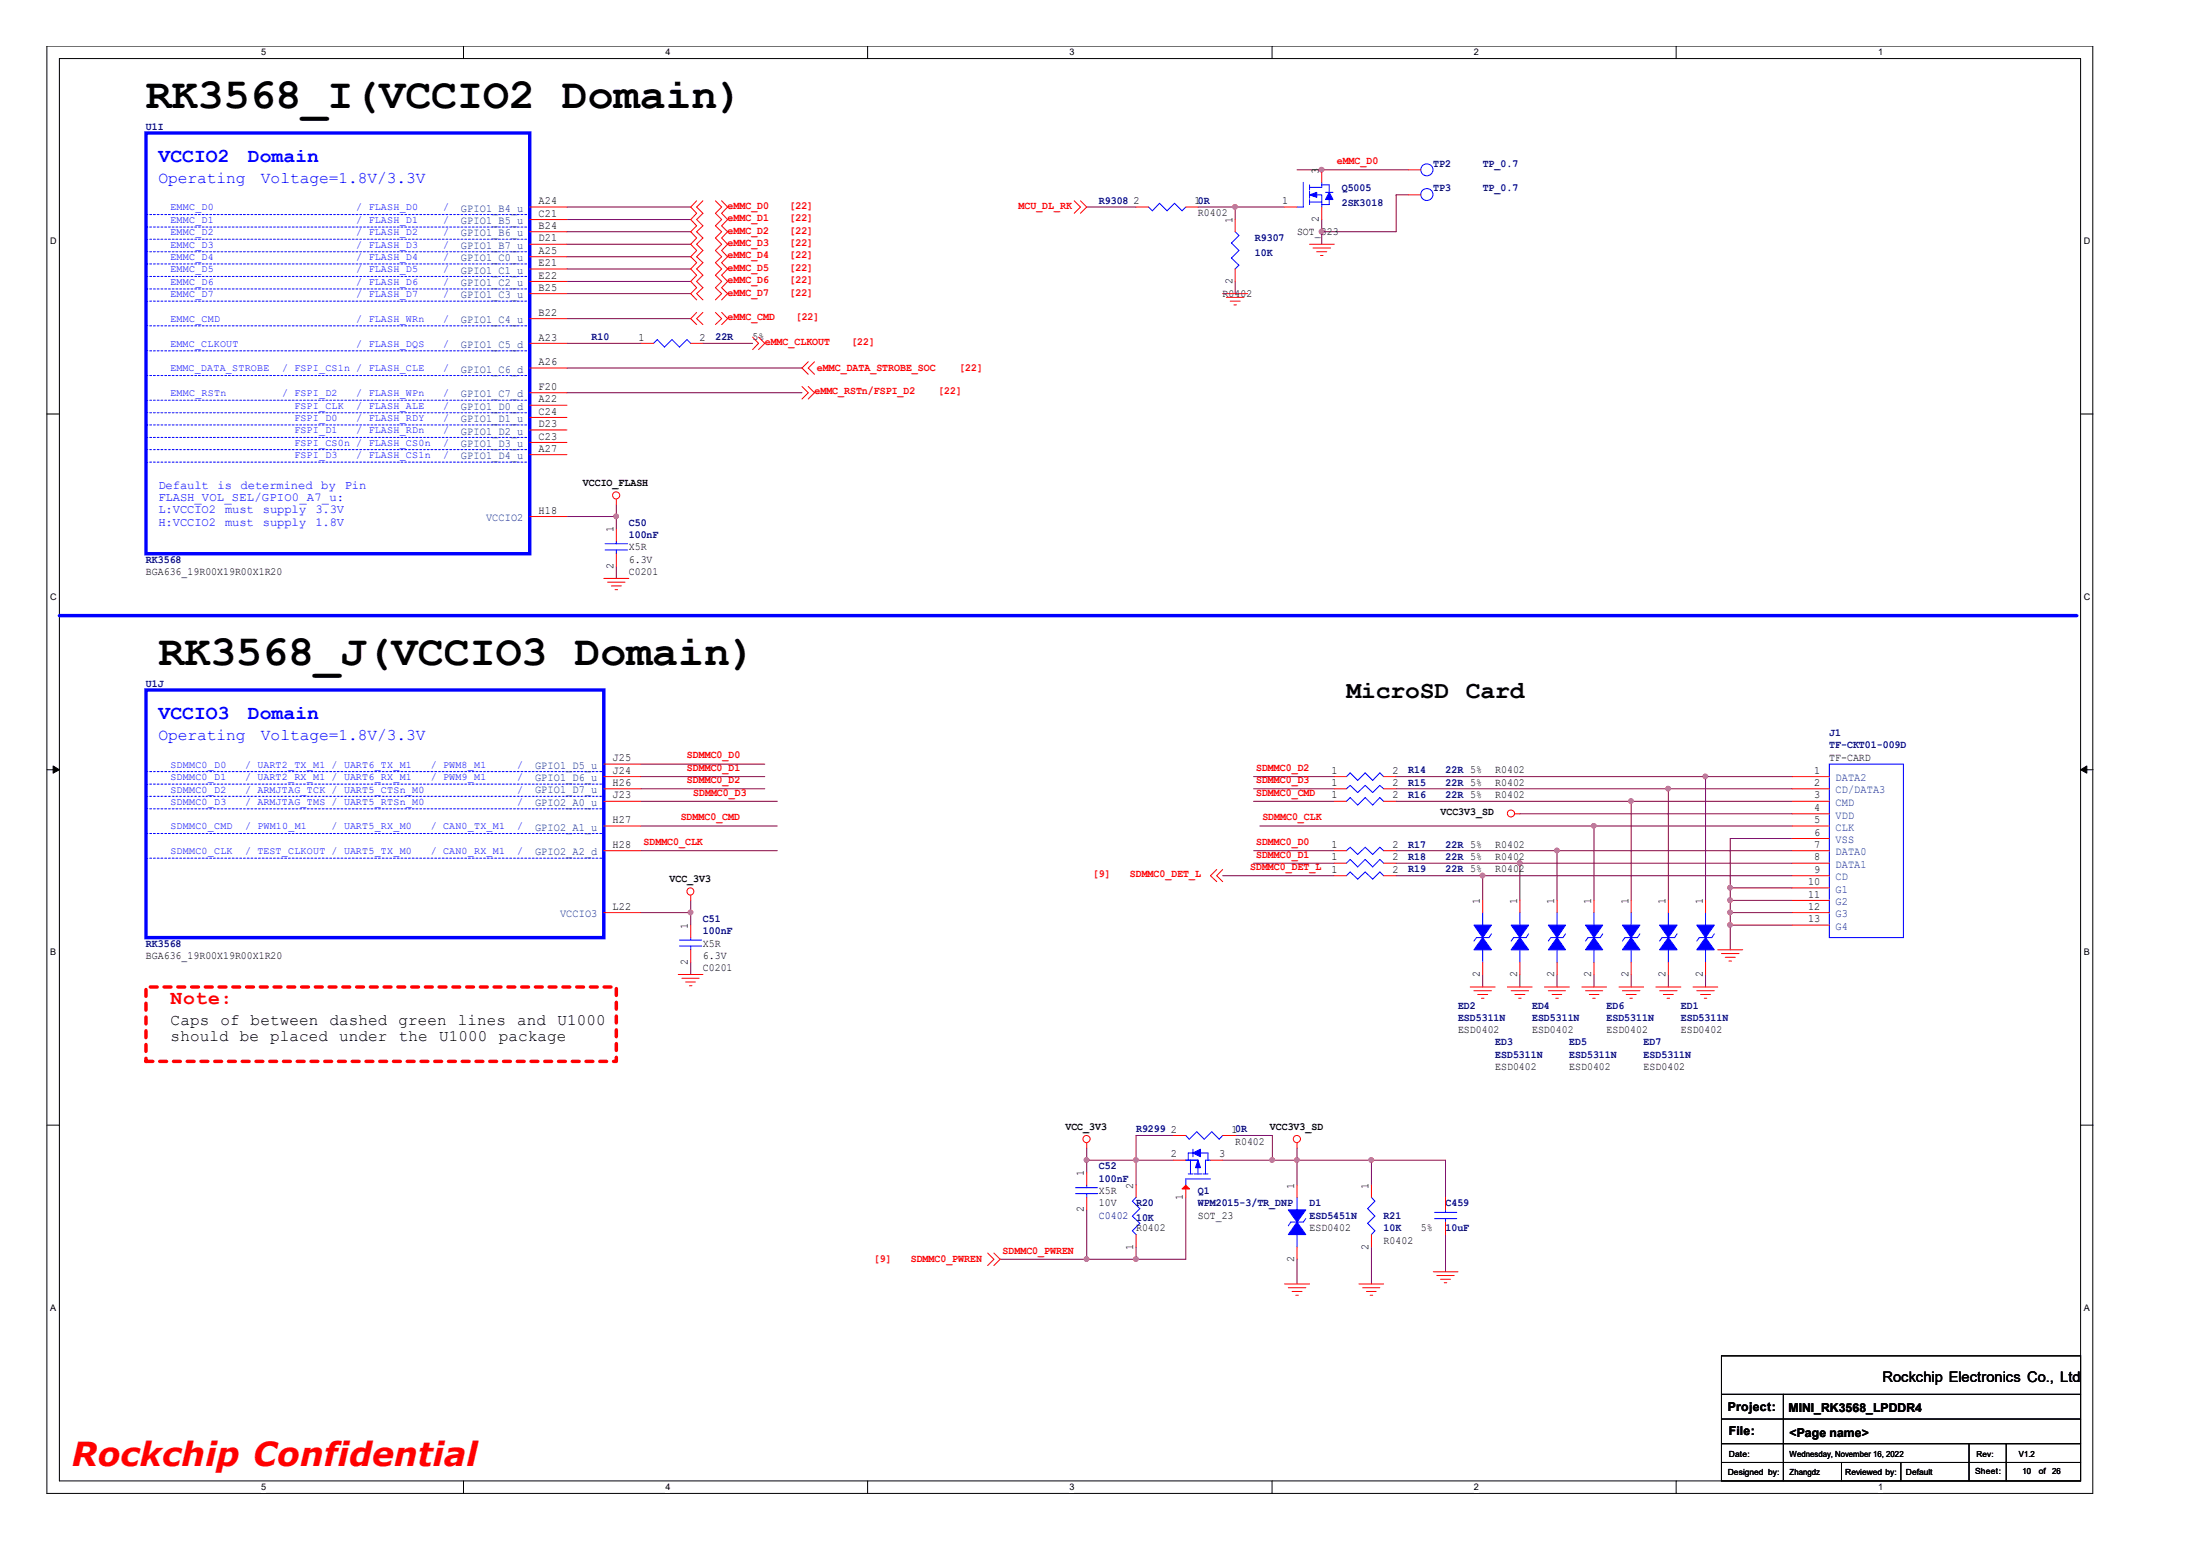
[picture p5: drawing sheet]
<svg xmlns="http://www.w3.org/2000/svg" width="297mm" height="210mm" viewBox="0 0 297 210" stroke-linecap="round" stroke-linejoin="round" font-family="sans-serif">
<path d="M6.3 6.2h277.2v196h-277.2zM8 7.9h273.8v192.6h-273.8z" fill="none" stroke="#000" stroke-width=".14"/>
<g fill="#fff">
<path d="M35.4 6.4h.6v1.4h-.6z"/>
<path d="M35.4 200.7h.6v1.4h-.6z"/>
</g>
<path d="M62.8 6.2v1.7M62.8 200.5v1.7" fill="none" stroke="#000" stroke-width=".14"/>
<g fill="#fff">
<path d="M90.1 6.4h.7v1.4h-.7z"/>
<path d="M90.1 200.7h.7v1.4h-.7z"/>
</g>
<path d="M117.5 6.2v1.7M117.5 200.5v1.7" fill="none" stroke="#000" stroke-width=".14"/>
<g fill="#fff">
<path d="M144.9 6.4h.6v1.4h-.6z"/>
<path d="M144.9 200.7h.6v1.4h-.6z"/>
</g>
<path d="M172.3 6.2v1.7M172.3 200.5v1.7" fill="none" stroke="#000" stroke-width=".14"/>
<g fill="#fff">
<path d="M199.6 6.4h.7v1.4h-.7z"/>
<path d="M199.6 200.7h.7v1.4h-.7z"/>
</g>
<path d="M227 6.2v1.7M227 200.5v1.7" fill="none" stroke="#000" stroke-width=".14"/>
<g fill="#fff">
<path d="M254.4 6.4h.6v1.4h-.6z"/>
<path d="M254.4 200.7h.6v1.4h-.6z"/>
<path d="M6.8 31.9h.8v1.4h-.8z"/>
<path d="M282.2 31.9h.9v1.4h-.9z"/>
<path d="M6.8 80.1h.8v1.4h-.8z"/>
<path d="M282.2 80.1h.9v1.4h-.9z"/>
</g>
<path d="M6.3 56.1h1.7M281.8 56.1h1.7" fill="none" stroke="#000" stroke-width=".14"/>
<g fill="#fff">
<path d="M6.8 128.2h.7v1.4h-.7z"/>
<path d="M282.2 128.2h.8v1.4h-.8z"/>
</g>
<path d="M6.3 104.2h1.7M281.8 104.2h1.7" fill="none" stroke="#000" stroke-width=".14"/>
<g fill="#000" stroke="#000" stroke-width=".14">
<path d="M7.2 103.7l.8 .5-.8 .5z" fill-rule="evenodd"/>
<path d="M281.8 104.2l.9-.5v1z" fill-rule="evenodd"/>
</g>
<g fill="#fff">
<path d="M6.8 176.4h.7v1.4h-.7z"/>
<path d="M282.2 176.4h.8v1.4h-.8z"/>
</g>
<path d="M6.3 152.4h1.7M281.8 152.4h1.7M233.2 183.6h48.6v16.9h-48.6zM233.2 188.8h48.6M233.2 192.2h48.6M233.2 195.5h48.6M233.2 198h48.6M241.6 188.8v11.7M249.4 198v2.5M257.5 198v2.5M266.7 195.5v5M271.7 195.5v5" fill="none" stroke="#000" stroke-width=".14"/>
<path d="M19.8 18h52v57h-52zM8 83.4h273.3M19.8 93.4h62v33.6h-62z" fill="none" stroke="#00f" stroke-width=".47"/>
<path d="M19.8 133.7h63.7v10h-63.7z" fill="none" stroke="#f00" stroke-width=".47" stroke-dasharray=".9 .9"/>
<g fill="none" stroke="#800040" stroke-width=".14">
<path d="M76.8 39.8h16.8M76.8 38.1h16.8M76.8 36.4h16.8M76.8 34.8h16.8M76.8 33.1h16.8M76.8 31.4h16.8M76.8 29.7h16.8M76.8 28h16.8M147.2 28h6.7M162.3 28h11.7M167.3 28v1.7M167.3 38.1v1.7"/>
<path d="M175.7 23h15.1M179 29.7v3.4M190.8 26.4h-1.7v5h-10.1M76.8 53.2h31.8M76.8 46.5h10M76.8 49.8h31.8M76.8 43.2h16.8M95.2 46.5h6.7M76.8 69.9h6.7M83.5 68.3v3.3M83.5 76.7v1.6M86.8 111.9h18.5"/>
<path d="M86.8 106.8h16.8M86.8 105.2h16.8M86.8 108.5h18.5M86.8 115.2h18.5M86.8 103.5h16.8M165.6 118.6h15.1M169.8 106.8h10.9M169.8 105.2h10.9M169.8 108.5h10.9M169.8 115.2h10.9M169.8 116.9h10.9M170.6 111.9h72.1"/>
<path d="M189.1 106.8h53.6M189.1 105.2h53.6M189.1 108.5h53.6M189.1 115.2h53.6M189.1 118.6h53.6M189.1 116.9h53.6M200.8 118.6v3.3M205.9 116.9v5M205.9 110.2h36.8M210.9 115.2v6.7M215.9 111.9v10M220.9 108.5v13.4"/>
<path d="M226 106.8v15.1M231 105.2v16.7M242.7 113.6h-8.3v15M86.8 123.6h6.8M93.6 121.9v3.4M93.6 130.3v1.7M200.8 132v1.7M205.9 132v1.7M210.9 132v1.7M215.9 132v1.7M220.9 132v1.7M226 132v1.7"/>
<path d="M231 132v1.7M234.4 123.6h8.3M234.4 120.2h8.3M234.4 121.9h8.3M234.4 125.3h8.3M147.2 157.1h11.7M147.2 155.5v3.3M158.9 153.8h-5v6.7M165.6 157.1h30.2v5.1M167.3 153.8h5v3.3M175.7 155.5v5M185.8 157.1v3.4"/>
<path d="M147.2 163.8v6.7M153.9 168.9v1.6M160.6 162.2v8.3h-25.1M175.7 170.5v3.4M185.8 168.9v5M195.8 167.2v5"/>
</g>
<g fill="#f0f" stroke="#f0f" stroke-width=".14">
<circle cx="83.5" cy="69.9" r=".32"/>
<circle cx="93.5" cy="123.6" r=".32"/>
<circle cx="185.7" cy="157.1" r=".32"/>
<circle cx="175.7" cy="157.1" r=".32"/>
<circle cx="147.2" cy="157.1" r=".32"/>
<circle cx="147.2" cy="170.5" r=".32"/>
<circle cx="231" cy="105.1" r=".32"/>
<circle cx="210.9" cy="115.2" r=".32"/>
<circle cx="200.8" cy="118.6" r=".32"/>
<circle cx="205.8" cy="116.9" r=".32"/>
<circle cx="215.9" cy="111.8" r=".32"/>
<circle cx="226" cy="106.8" r=".32"/>
<circle cx="220.9" cy="108.5" r=".32"/>
<circle cx="234.3" cy="120.2" r=".32"/>
<circle cx="234.3" cy="121.9" r=".32"/>
<circle cx="234.3" cy="123.6" r=".32"/>
<circle cx="234.3" cy="125.3" r=".32"/>
<circle cx="153.9" cy="170.5" r=".32"/>
<circle cx="153.9" cy="157.1" r=".32"/>
<circle cx="172.3" cy="157.1" r=".32"/>
<circle cx="179" cy="23" r=".32"/>
<circle cx="179" cy="31.4" r=".32"/>
<circle cx="167.3" cy="28" r=".32"/>
</g>
<g fill="none" stroke="#f00" stroke-width=".14">
<path d="M71.8 33.1h5M71.8 39.8h5M71.8 28h5M71.8 29.7h5M71.8 31.4h5M71.8 34.8h5M71.8 36.4h5M71.8 38.1h5M94.4 27.2l-.8 .8 .8 .9-.8 .8 .8 .9-.8 .8 .8 .8-.8 .9 .8 .8-.8 .9 .8 .8-.8 .8 .8 .9-.8 .8 .8 .9-.8 .8 .8 .8M95.2 27.2l-.8 .8 .8 .9-.8 .8 .8 .9-.8 .8 .8 .8-.8 .9 .8 .8-.8 .9 .8 .8-.8 .8 .8 .9-.8 .8 .8 .9-.8 .8 .8 .8M96.9 27.2l.8 .8-.8 .9 .8 .8-.8 .9 .8 .8-.8 .8 .8 .9-.8 .8 .8 .9-.8 .8 .8 .8-.8 .9 .8 .8-.8 .9 .8 .8-.8 .8M97.7 27.2l.9 .8-.9 .9 .9 .8-.9 .9 .9 .8-.9 .8 .9 .9-.9 .8 .9 .9-.9 .8 .9 .8-.9 .9 .9 .8-.9 .9 .9 .8-.9 .8"/>
<path d="M145.5 27.2l.8 .8-.8 .9M146.3 27.2l.9 .8-.9 .9M153.9 28h1.7M160.6 28h1.7M165.6 39.8h3.4M167.3 29.7v1.7M167.3 36.4v1.7M174 28h1.7M177.4 33.1h3.3M177.8 33.6h2.4M178.4 34.1h1.3M178.9 34.6h.3"/>
<path d="M179 23v1.7M179 28v1.7M190.8 23h1.6M190.8 26.4h1.6M71.8 46.5h5M71.8 43.2h5M71.8 49.8h5M71.8 53.2h5M71.8 54.9h5M71.8 56.5h5M71.8 58.2h5M71.8 59.9h5"/>
<path d="M86.8 46.5h1.7M93.6 46.5h1.6M94.4 42.3l-.8 .9 .8 .8M95.2 42.3l-.8 .9 .8 .8M96.9 42.3l.8 .9-.8 .8M97.7 42.3l.9 .9-.9 .8M101.9 45.6l.8 .9-.8 .8M102.7 45.6l.9 .9-.9 .8M108.6 52.3l.9 .9-.9 .8M109.5 52.3l.8 .9-.8 .8M109.5 49l-.9 .8 .9 .9M110.3 49l-.8 .8 .8 .9"/>
<path d="M166.1 40.3h2.4M166.6 40.8h1.4M167.1 41.3h.4M71.8 61.6h5M71.8 69.9h5M81.8 78.3h3.4M82.3 78.8h2.4M82.8 79.3h1.4M83.3 79.9h.4M83.5 67.6v.7M83.5 71.6v1.7M83.5 75v1.7"/>
<path d="M81.8 106.8h5M81.8 108.5h5M81.8 111.9h5M81.8 115.2h5M81.8 105.2h5M81.8 103.5h5M164.8 117.7l-.8 .9 .8 .8M165.6 117.7l-.8 .9 .8 .8M180.7 116.9h1.7M180.7 106.8h1.7M180.7 108.5h1.7M180.7 115.2h1.7"/>
<path d="M180.7 118.6h1.7M180.7 105.2h1.7M187.4 116.9h1.7M187.4 106.8h1.7M187.4 108.5h1.7M187.4 115.2h1.7M187.4 118.6h1.7M187.4 105.2h1.7M205.2 110.2h.7M242.7 110.2h5.1M242.7 116.9h5.1M242.7 106.8h5.1"/>
<path d="M242.7 108.5h5.1M242.7 111.9h5.1M242.7 113.6h5.1M242.7 115.2h5.1M242.7 118.6h5.1M242.7 105.2h5.1M81.8 123.6h5M91.9 132h3.3M92.4 132.5h2.3M92.9 133h1.3M93.4 133.5h.3M93.6 121.3v.6"/>
<path d="M93.6 125.3v1.7M93.6 128.6v1.7M199.1 133.7h3.4M199.6 134.2h2.4M200.2 134.7h1.3M200.7 135.2h.3M200.8 121.9v1.7M200.8 130.3v1.7M204.2 133.7h3.3M204.7 134.2h2.4M205.2 134.7h1.3M205.7 135.2h.3"/>
<path d="M205.9 121.9v1.7M205.9 130.3v1.7M209.2 133.7h3.4M209.7 134.2h2.3M210.2 134.7h1.3M210.7 135.2h.4M210.9 121.9v1.7M210.9 130.3v1.7M214.2 133.7h3.4M214.8 134.2h2.3M215.3 134.7h1.3M215.7 135.2h.4"/>
<path d="M215.9 121.9v1.7M215.9 130.3v1.7M219.3 133.7h3.3M219.8 134.2h2.3M220.3 134.7h1.3M220.8 135.2h.3M220.9 121.9v1.7M220.9 130.3v1.7M224.3 133.7h3.4M224.8 134.2h2.4M225.3 134.7h1.4M225.8 135.2h.3"/>
<path d="M226 121.9v1.7M226 130.3v1.7M229.3 133.7h3.4M229.8 134.2h2.4M230.3 134.7h1.4M230.8 135.2h.4M231 121.9v1.7M231 130.3v1.7M232.7 128.6h3.4M233.2 129.1h2.3M233.7 129.6h1.3M234.2 130.1h.3"/>
<path d="M242.7 120.2h5.1M242.7 121.9h5.1M242.7 123.6h5.1M242.7 125.3h5.1M147.2 154.8v.7M147.2 158.8v1.7M158.9 157.1h1.7M158.9 153.8h1.7M164 157.1h1.6M165.6 153.8h1.7M175.7 154.8v.7M133.8 169.7l.8 .8-.8 .9"/>
<path d="M134.6 169.7l.9 .8-.9 .9M147.2 162.2v1.6M153.9 160.5v1.7M153.9 167.2v1.7M160.6 160.5v1.7M174 173.9h3.4M174.5 174.4h2.4M175 174.9h1.4M175.5 175.4h.4M175.7 160.5v1.7M175.7 168.9v1.6M184.1 173.9h3.3"/>
<path d="M184.6 174.4h2.3M185.1 174.9h1.3M185.6 175.4h.3M185.8 160.5v1.7M185.8 167.2v1.7M194.1 172.2h3.4M194.6 172.7h2.4M195.1 173.2h1.4M195.6 173.7h.4M195.8 162.2v1.6M195.8 165.5v1.7"/>
<circle cx="83.5" cy="67.1" r=".49"/>
<circle cx="204.7" cy="110.2" r=".48"/>
<circle cx="93.5" cy="120.7" r=".48"/>
<circle cx="147.2" cy="154.3" r=".49"/>
<circle cx="175.7" cy="154.3" r=".49"/>
</g>
<g fill="none" stroke="#00f" stroke-width=".14">
<path d="M155.6 28l.5 .5 1-1 1 1 1-1 1 1 .5-.5M167.3 31.4l.5 .5-1 1 1 1-1 1 1 1-.5 .5M176.5 24.7v3.3h-.8M177.4 27.4h1.6M177.4 26.4h1.6v1.6M177.4 25v.7M177.4 25.9v1M177.4 27v.7M179 24.7v.7h-1.6M179 25h1v1M179.5 26h1.1M180 27v.7h-1"/>
<path d="M88.5 46.5l.5-.5 1 1 1-1 1 1 1-1 .6 .5M82 74.5h3M82 73.6h3M83.5 73.3v.3M83.5 74.5v.5M182.4 116.9l.5-.5 1 1 1-1 1 1 1-1 .5 .5M182.4 106.8l.5-.4 1 .9 1-.9 1 .9 1-.9 .5 .4M182.4 108.5l.5-.5 1 1 1-1 1 1 1-1 .5 .5M182.4 105.2l.5-.5 1 1 1-1 1 1 1-1 .5 .5M182.4 118.6l.5-.5 1 1 1-1 1 1 1-1 .5 .5M182.4 115.2l.5-.5 1 1 1-1 1 1 1-1 .5 .5M247.8 103.5h10v23.5h-10z"/>
<path d="M92 128.1h3M92 127.3h3M93.6 127v.3M93.6 128.1v.5M200.8 123.6v1.7M200.8 128.6v1.7M202 126.5l-.3 .5h-1.7l-.4 .4M205.9 123.6v1.7M205.9 128.6v1.7M207.1 126.5l-.4 .5h-1.7l-.3 .4M210.9 123.6v1.7M210.9 128.6v1.7"/>
<path d="M212 126.5l-.3 .5h-1.6l-.4 .4M215.9 123.6v1.7M215.9 128.6v1.7M217.1 126.5l-.4 .5h-1.6l-.3 .4M220.9 123.6v1.7M220.9 128.6v1.7M222.1 126.5l-.3 .5h-1.7l-.3 .4M226 123.6v1.7M226 128.6v1.7M227.2 126.5l-.4 .5h-1.7l-.3 .4M231 123.6v1.7M231 128.6v1.7"/>
<path d="M232.2 126.5l-.3 .5h-1.7l-.4 .4M160.6 157.1h1.7v.7M160.6 153.8l.5 .5 1-1 1 1 1-1 1 1 .5-.5M161 159h.6M161.2 157.1v1.9M161.6 156.1h-.6v1M161.6 155.6v1M161.8 159h1M162.3 158v1M162.6 156.1h1v1M162.9 159h.7M164 157.1h-.7v1.9"/>
<path d="M164 159.7h-3.4v.8M145.7 161.6h3M145.7 160.8h3M147.2 160.5v.3M147.2 161.6v.6M153.9 162.2l-.5 .5 1 1-1 1 1 1-1 1 .5 .5M175.7 162.2v1.6M175.7 167.2v1.7M176.9 165l-.4 .5h-1.7l-.3 .5M185.8 162.2l.4 .5-.9 1 .9 1-.9 1 .9 1-.4 .5M194.3 165h3M194.3 164.2h3"/>
<path d="M195.8 163.8v.4M195.8 165v.5"/>
<circle cx="193.3" cy="23" r=".82"/>
<circle cx="193.3" cy="26.3" r=".82"/>
</g>
<g fill="#00f" stroke="#00f" stroke-width=".14">
<path d="M219.8 125.3h2.3l-1.2 1.7z" fill-rule="evenodd"/>
<path d="M220.9 127l1.2 1.6h-2.3z" fill-rule="evenodd"/>
<path d="M209.7 125.3h2.3l-1.1 1.7z" fill-rule="evenodd"/>
<path d="M210.9 127l1.1 1.6h-2.3z" fill-rule="evenodd"/>
<path d="M229.8 125.3h2.4l-1.2 1.7z" fill-rule="evenodd"/>
<path d="M231 127l1.2 1.6h-2.4z" fill-rule="evenodd"/>
<path d="M174.5 163.8h2.4l-1.2 1.7z" fill-rule="evenodd"/>
<path d="M175.7 165.5l1.2 1.7h-2.4z" fill-rule="evenodd"/>
<path d="M177.4 26.4l1-.4v.7z" fill-rule="evenodd"/>
<path d="M180 26l.6 1h-1.1z" fill-rule="evenodd"/>
<path d="M204.7 125.3h2.4l-1.2 1.7z" fill-rule="evenodd"/>
<path d="M205.9 127l1.2 1.6h-2.4z" fill-rule="evenodd"/>
<path d="M162.3 157.1l.3 1h-.7z" fill-rule="evenodd"/>
<path d="M161.6 156.1l1-.5v1z" fill-rule="evenodd"/>
<path d="M214.8 125.3h2.3l-1.2 1.7z" fill-rule="evenodd"/>
<path d="M215.9 127l1.2 1.6h-2.3z" fill-rule="evenodd"/>
<path d="M224.8 125.3h2.4l-1.2 1.7z" fill-rule="evenodd"/>
<path d="M226 127l1.2 1.6h-2.4z" fill-rule="evenodd"/>
<path d="M199.6 125.3h2.4l-1.2 1.7z" fill-rule="evenodd"/>
<path d="M200.8 127l1.2 1.6h-2.4z" fill-rule="evenodd"/>
</g>
<path d="M160.1 161l.5-.5 .5 .5z" fill-rule="evenodd" fill="#f00" stroke="#f00" stroke-width=".14"/>
<g fill="none" stroke="#00f" stroke-width=".14" stroke-dasharray=".3 .3">
<path d="M19.8 34.1h52M19.8 37.4h52M19.8 30.7h52M19.8 29.1h52M19.8 35.7h52M19.8 39.1h52M19.8 32.4h52M19.8 55.9h52M19.8 59.2h52M19.8 57.5h52M19.8 40.8h52M19.8 47.5h52"/>
<path d="M19.8 54.2h52M19.8 44.1h52M19.8 50.9h52M19.8 60.9h52M19.8 62.6h52M19.8 106.2h62M19.8 116.2h62M19.8 109.5h62M19.8 107.8h62M19.8 104.5h62M19.8 112.9h62"/>
</g>
<g font-size="5.8">
<text x="19.8" y="14.6">RK3568_I(VCCIO2 Domain)</text>
<text x="21.5" y="90">RK3568_J(VCCIO3 Domain)</text>
</g>
<text font-size="4.5" fill="#f00" x="9.7" y="198.5">Rockchip Confidential</text>
<text font-size="3.3" x="182.4" y="94.5">MicroSD Card</text>
<g font-size="2.7" fill="#00f">
<text x="21.5" y="21.9">VCCIO2</text>
<text x="33.6" y="21.9">Domain</text>
<text x="21.5" y="97.3">VCCIO3</text>
<text x="33.6" y="97.3">Domain</text>
</g>
<text font-size="2.7" fill="#f00" x="23.1" y="135.9">Note:</text>
<g font-size="2.2" fill="#00f">
<text x="21.5" y="24.8">Operating</text>
<text x="35.3" y="24.8">Voltage=1.8V/3.3V</text>
<text x="21.5" y="100.3">Operating</text>
<text x="35.3" y="100.3">Voltage=1.8V/3.3V</text>
</g>
<g font-size="2.2">
<text x="23.1" y="138.8">Caps of between dashed green lines and</text>
<text x="23.1" y="140.9">should be placed under</text>
<text x="54" y="140.9">the</text>
<text x="59.5" y="140.9">U1000</text>
<text x="67.6" y="140.9">package</text>
<text x="75.5" y="138.8">U1000</text>
</g>
<text font-size="2" x="255" y="187.1">Rockchip Electronics Co., Ltd</text>
<g font-size="1.7" fill="#00f">
<text x="21.5" y="66.2">Default</text>
<text x="21.5" y="67.9">FLASH_VOL_SEL/GPIO0_A7_u:</text>
<text x="21.5" y="69.5">L:VCCIO2</text>
<text x="21.5" y="71.2">H:VCCIO2</text>
<text x="29.5" y="66.2">is</text>
<text x="30.5" y="69.5">must</text>
<text x="30.5" y="71.2">must</text>
<text x="32.6" y="66.2">determined</text>
<text x="35.6" y="69.5">supply</text>
<text x="35.6" y="71.2">supply</text>
<text x="42.7" y="69.5">3.3V</text>
<text x="42.7" y="71.2">1.8V</text>
<text x="43.5" y="66.2">by</text>
<text x="46.7" y="66.2">Pin</text>
</g>
<g font-size="1.7">
<text x="234" y="191">Project:</text>
<text x="242.2" y="191.2">MINI_RK3568_LPDDR4</text>
<text x="234.2" y="194.4">File:</text>
<text x="242.4" y="194.5">&lt;Page name&gt;</text>
</g>
<g font-size="1.5" fill="#000080">
<text x="19.8" y="17.5">U1I</text>
<text x="194.1" y="22.6">TP2</text>
<text x="200.8" y="22.6">TP_0.7</text>
<text x="148.8" y="27.6">R9308</text>
<text x="181.7" y="25.9">Q5005</text>
<text x="181.7" y="28">2SK3018</text>
<text x="194.1" y="25.9">TP3</text>
<text x="200.8" y="25.9">TP_0.7</text>
<text x="170" y="32.6">R9307</text>
<text x="170" y="34.6">10K</text>
<text x="80.1" y="46">R10</text>
<text x="96.9" y="46">22R</text>
<text x="85.2" y="71.2">C50</text>
<text x="19.8" y="76.2">RK3568</text>
<text x="85.2" y="72.9">100nF</text>
<text x="19.8" y="93">U1J</text>
<text x="247.8" y="99.7">J1</text>
<text x="247.8" y="101.4">TF-CKT01-009D</text>
<text x="190.8" y="106.4">R15</text>
<text x="190.8" y="104.7">R14</text>
<text x="195.8" y="106.4">22R 5%</text>
<text x="195.8" y="104.7">22R 5%</text>
<text x="190.8" y="108">R16</text>
<text x="195.8" y="108">22R 5%</text>
<text x="190.8" y="116.4">R18</text>
<text x="190.8" y="118.1">R19</text>
<text x="190.8" y="114.8">R17</text>
<text x="195.8" y="116.4">22R 5%</text>
<text x="195.8" y="118.1">22R 5%</text>
<text x="195.8" y="114.8">22R 5%</text>
<text x="95.2" y="124.8">C51</text>
<text x="19.8" y="128.2">RK3568</text>
<text x="95.2" y="126.5">100nF</text>
<text x="197.5" y="136.6">ED2</text>
<text x="207.5" y="136.6">ED4</text>
<text x="217.6" y="136.6">ED6</text>
<text x="227.7" y="136.6">ED1</text>
<text x="197.5" y="138.2">ESD5311N</text>
<text x="202.5" y="141.6">ED3</text>
<text x="202.5" y="143.3">ESD5311N</text>
<text x="207.5" y="138.2">ESD5311N</text>
<text x="212.6" y="141.6">ED5</text>
<text x="212.6" y="143.3">ESD5311N</text>
<text x="217.6" y="138.2">ESD5311N</text>
<text x="222.6" y="141.6">ED7</text>
<text x="222.6" y="143.3">ESD5311N</text>
<text x="227.7" y="138.2">ESD5311N</text>
<text x="153.9" y="153.3">R9299</text>
<text x="148.8" y="158.3">C52</text>
<text x="148.8" y="160">100nF</text>
<text x="162.3" y="161.7">Q1</text>
<text x="148.8" y="165.1">C0402</text>
<text x="153.9" y="163.4">R20</text>
<text x="153.9" y="165.4">10K</text>
<text x="162.3" y="163.4">WPM2015-3/TR_DNP</text>
<text x="177.4" y="163.4">D1</text>
<text x="177.4" y="165.1">ESD5451N</text>
<text x="187.4" y="165.1">R21</text>
<text x="187.4" y="166.7">10K</text>
<text x="195.8" y="163.4">C459</text>
<text x="195.8" y="166.7">10uF</text>
</g>
<g font-size="1.5">
<text x="178.6" y="23.5" transform="rotate(-90 178.6 23.5)">3</text>
<text x="72.9" y="27.7">A24</text>
<text x="72.9" y="29.4">C21</text>
<text x="153.5" y="27.7">2</text>
<text x="161.8" y="27.7">10R</text>
<text x="162.3" y="29.3">R0402</text>
<text x="173.7" y="27.7">1</text>
<text x="72.9" y="31">B24</text>
<text x="72.9" y="32.7">D21</text>
<text x="72.9" y="34.4">A25</text>
<text x="166.9" y="30.2" transform="rotate(-90 166.9 30.2)">1</text>
<text x="175.7" y="31.8">SOT_323</text>
<text x="178.6" y="30.1" transform="rotate(-90 178.6 30.1)">2</text>
<text x="72.9" y="36">E21</text>
<text x="72.9" y="37.7">E22</text>
<text x="72.9" y="39.4">B25</text>
<text x="165.6" y="40.2">R0402</text>
<text x="166.9" y="38.5" transform="rotate(-90 166.9 38.5)">2</text>
<text x="72.9" y="42.8">B22</text>
<text x="72.9" y="46.1">A23</text>
<text x="86.5" y="46.1">1</text>
<text x="94.7" y="46.1">2</text>
<text x="101.9" y="46">5%</text>
<text x="72.9" y="49.5">A26</text>
<text x="72.9" y="52.8">F20</text>
<text x="72.9" y="54.5">A22</text>
<text x="72.9" y="56.1">C24</text>
<text x="72.9" y="57.8">D23</text>
<text x="72.9" y="59.5">C23</text>
<text x="72.9" y="61.2">A27</text>
<text x="79" y="65.8">VCCIO_FLASH</text>
<text x="72.9" y="69.6">H18</text>
<text x="19.8" y="77.9">BGA636_19R00X19R00X1R20</text>
<text x="83.1" y="77" transform="rotate(-90 83.1 77)">2</text>
<text x="83.1" y="72.1" transform="rotate(-90 83.1 72.1)">1</text>
<text x="85.2" y="77.9">C0201</text>
<text x="85.2" y="74.5">X5R</text>
<text x="85.2" y="76.2">6.3V</text>
<text x="83" y="103.1">J25</text>
<text x="83" y="104.8">J24</text>
<text x="83" y="106.4">H26</text>
<text x="180.3" y="106.4">1</text>
<text x="180.3" y="104.8">1</text>
<text x="188.6" y="106.4">2</text>
<text x="188.6" y="104.8">2</text>
<text x="202.5" y="106.4">R0402</text>
<text x="202.5" y="104.7">R0402</text>
<text x="245.7" y="106.4">2</text>
<text x="245.7" y="104.8">1</text>
<text x="247.8" y="103.1">TF-CARD</text>
<text x="83" y="108.1">J23</text>
<text x="83" y="111.5">H27</text>
<text x="180.3" y="108.1">1</text>
<text x="188.6" y="108.1">2</text>
<text x="195.1" y="110.4">VCC3V3_SD</text>
<text x="202.5" y="108">R0402</text>
<text x="245.7" y="108.1">3</text>
<text x="245.7" y="109.8">4</text>
<text x="245.7" y="111.5">5</text>
<text x="245.7" y="113.2">6</text>
<text x="83" y="114.8">H28</text>
<text x="90.7" y="119.5">VCC_3V3</text>
<text x="180.3" y="116.5">1</text>
<text x="180.3" y="118.2">1</text>
<text x="180.3" y="114.8">1</text>
<text x="188.6" y="116.5">2</text>
<text x="188.6" y="118.2">2</text>
<text x="188.6" y="114.8">2</text>
<text x="202.5" y="116.4">R0402</text>
<text x="202.5" y="118.1">R0402</text>
<text x="202.5" y="114.8">R0402</text>
<text x="244.9" y="119.9">10</text>
<text x="245.7" y="114.8">7</text>
<text x="245.7" y="116.5">8</text>
<text x="245.7" y="118.2">9</text>
<text x="83" y="123.2">L22</text>
<text x="93.2" y="125.8" transform="rotate(-90 93.2 125.8)">1</text>
<text x="200.4" y="122.4" transform="rotate(-90 200.4 122.4)">1</text>
<text x="205.5" y="122.4" transform="rotate(-90 205.5 122.4)">1</text>
<text x="210.5" y="122.4" transform="rotate(-90 210.5 122.4)">1</text>
<text x="215.5" y="122.4" transform="rotate(-90 215.5 122.4)">1</text>
<text x="220.6" y="122.4" transform="rotate(-90 220.6 122.4)">1</text>
<text x="225.6" y="122.4" transform="rotate(-90 225.6 122.4)">1</text>
<text x="230.6" y="122.4" transform="rotate(-90 230.6 122.4)">1</text>
<text x="244.9" y="121.6">11</text>
<text x="244.9" y="123.2">12</text>
<text x="244.9" y="124.9">13</text>
<text x="19.8" y="129.9">BGA636_19R00X19R00X1R20</text>
<text x="93.2" y="130.7" transform="rotate(-90 93.2 130.7)">2</text>
<text x="95.2" y="131.5">C0201</text>
<text x="95.2" y="128.2">X5R</text>
<text x="95.2" y="129.9">6.3V</text>
<text x="200.4" y="132.3" transform="rotate(-90 200.4 132.3)">2</text>
<text x="205.5" y="132.3" transform="rotate(-90 205.5 132.3)">2</text>
<text x="210.5" y="132.3" transform="rotate(-90 210.5 132.3)">2</text>
<text x="215.5" y="132.3" transform="rotate(-90 215.5 132.3)">2</text>
<text x="220.6" y="132.3" transform="rotate(-90 220.6 132.3)">2</text>
<text x="225.6" y="132.3" transform="rotate(-90 225.6 132.3)">2</text>
<text x="230.6" y="132.3" transform="rotate(-90 230.6 132.3)">2</text>
<text x="197.5" y="139.9">ESD0402</text>
<text x="207.5" y="139.9">ESD0402</text>
<text x="217.6" y="139.9">ESD0402</text>
<text x="227.7" y="139.9">ESD0402</text>
<text x="202.5" y="145">ESD0402</text>
<text x="212.6" y="145">ESD0402</text>
<text x="222.6" y="145">ESD0402</text>
<text x="144.3" y="153">VCC_3V3</text>
<text x="158.6" y="153.4">2</text>
<text x="166.8" y="153.4">10R</text>
<text x="167.3" y="155">R0402</text>
<text x="172" y="153">VCC3V3_SD</text>
<text x="146.8" y="159.3" transform="rotate(-90 146.8 159.3)">1</text>
<text x="148.8" y="161.7">X5R</text>
<text x="153.5" y="161" transform="rotate(-90 153.5 161)">2</text>
<text x="158.6" y="156.7">2</text>
<text x="165.1" y="156.7">3</text>
<text x="175.3" y="161" transform="rotate(-90 175.3 161)">1</text>
<text x="185.4" y="161" transform="rotate(-90 185.4 161)">1</text>
<text x="146.8" y="164.2" transform="rotate(-90 146.8 164.2)">2</text>
<text x="148.8" y="163.4">10V</text>
<text x="153.9" y="166.7">R0402</text>
<text x="160.2" y="162.5" transform="rotate(-90 160.2 162.5)">1</text>
<text x="162.3" y="165.1">SOT_23</text>
<text x="177.4" y="166.7">ESD0402</text>
<text x="192.4" y="166.7">5%</text>
<text x="153.5" y="169.2" transform="rotate(-90 153.5 169.2)">1</text>
<text x="175.3" y="170.9" transform="rotate(-90 175.3 170.9)">2</text>
<text x="185.4" y="169.2" transform="rotate(-90 185.4 169.2)">2</text>
<text x="187.4" y="168.4">R0402</text>
</g>
<g font-size="1.5" fill="#f00">
<text x="181.1" y="22.2">eMMC_D0</text>
<text x="98.6" y="28.3">eMMC_D0</text>
<text x="98.6" y="29.9">eMMC_D1</text>
<text x="106.9" y="28.3">[22]</text>
<text x="106.9" y="29.9">[22]</text>
<text x="138" y="28.3">MCU_DL_RK</text>
<text x="98.6" y="31.6">eMMC_D2</text>
<text x="98.6" y="33.3">eMMC_D3</text>
<text x="98.6" y="35">eMMC_D4</text>
<text x="106.9" y="31.6">[22]</text>
<text x="106.9" y="33.3">[22]</text>
<text x="106.9" y="35">[22]</text>
<text x="98.6" y="36.6">eMMC_D5</text>
<text x="98.6" y="38.3">eMMC_D6</text>
<text x="98.6" y="40">eMMC_D7</text>
<text x="106.9" y="36.6">[22]</text>
<text x="106.9" y="38.3">[22]</text>
<text x="106.9" y="40">[22]</text>
<text x="98.6" y="43.4">eMMC_CMD</text>
<text x="103.6" y="46.7">eMMC_CLKOUT</text>
<text x="107.8" y="43.4">[22]</text>
<text x="115.3" y="46.7">[22]</text>
<text x="110.3" y="53.4">eMMC_RSTn/FSPI_D2</text>
<text x="110.7" y="50.2">eMMC_DATA_STROBE_SOC</text>
<text x="127.1" y="53.4">[22]</text>
<text x="129.9" y="50.2">[22]</text>
<text x="93" y="106.1">SDMMC0_D2</text>
<text x="93" y="104.4">SDMMC0_D1</text>
<text x="93" y="102.7">SDMMC0_D0</text>
<text x="93.9" y="107.8">SDMMC0_D3</text>
<text x="170.1" y="107.8">SDMMC0_CMD</text>
<text x="170.1" y="104.4">SDMMC0_D2</text>
<text x="170.1" y="106.1">SDMMC0_D3</text>
<text x="92.2" y="111.1">SDMMC0_CMD</text>
<text x="171" y="111.1">SDMMC0_CLK</text>
<text x="87.2" y="114.4">SDMMC0_CLK</text>
<text x="148" y="118.8">[9]</text>
<text x="153" y="118.8">SDMMC0_DET_L</text>
<text x="169.3" y="117.8">SDMMC0_DET_L</text>
<text x="170.1" y="116.1">SDMMC0_D1</text>
<text x="170.1" y="114.4">SDMMC0_D0</text>
<text x="118.4" y="170.9">[9]</text>
<text x="123.4" y="170.9">SDMMC0_PWREN</text>
<text x="135.8" y="169.8">SDMMC0_PWREN</text>
</g>
<g font-size="1.5" fill="#004080">
<text x="62.4" y="28.7">GPIO1_B4_u</text>
<text x="62.4" y="30.4">GPIO1_B5_u</text>
<text x="62.4" y="32">GPIO1_B6_u</text>
<text x="62.4" y="33.7">GPIO1_B7_u</text>
<text x="62.4" y="35.4">GPIO1_C0_u</text>
<text x="62.4" y="37.1">GPIO1_C1_u</text>
<text x="62.4" y="38.7">GPIO1_C2_u</text>
<text x="62.4" y="40.4">GPIO1_C3_u</text>
<text x="62.4" y="43.8">GPIO1_C4_u</text>
<text x="62.4" y="47.1">GPIO1_C5_d</text>
<text x="62.4" y="50.5">GPIO1_C6_d</text>
<text x="62.4" y="53.8">GPIO1_C7_d</text>
<text x="62.4" y="55.5">GPIO1_D0_d</text>
<text x="62.4" y="57.2">GPIO1_D1_u</text>
<text x="62.4" y="58.9">GPIO1_D2_u</text>
<text x="62.4" y="60.6">GPIO1_D3_u</text>
<text x="62.4" y="62.2">GPIO1_D4_u</text>
<text x="65.8" y="70.6">VCCIO2</text>
<text x="72.5" y="104.1">GPIO1_D5_u</text>
<text x="72.5" y="105.8">GPIO1_D6_u</text>
<text x="72.5" y="107.5">GPIO1_D7_u</text>
<text x="248.6" y="107.5">CD/DATA3</text>
<text x="248.6" y="105.8">DATA2</text>
<text x="72.5" y="109.1">GPIO2_A0_u</text>
<text x="72.5" y="112.5">GPIO2_A1_u</text>
<text x="248.6" y="109.1">CMD</text>
<text x="248.6" y="110.8">VDD</text>
<text x="248.6" y="112.5">CLK</text>
<text x="72.5" y="115.8">GPIO2_A2_d</text>
<text x="248.6" y="114.2">VSS</text>
<text x="248.6" y="115.8">DATA0</text>
<text x="248.6" y="117.5">DATA1</text>
<text x="248.6" y="119.2">CD</text>
<text x="75.9" y="124.2">VCCIO3</text>
<text x="248.6" y="120.9">G1</text>
<text x="248.6" y="122.6">G2</text>
<text x="248.6" y="124.2">G3</text>
<text x="248.6" y="125.9">G4</text>
</g>
<g font-size="1.4" fill="#00f">
<text x="23.1" y="28.5">EMMC_D0</text>
<text x="48.3" y="28.5">/ FLASH_D0</text>
<text x="60" y="28.5">/</text>
<text x="23.1" y="33.5">EMMC_D3</text>
<text x="23.1" y="30.2">EMMC_D1</text>
<text x="23.1" y="31.9">EMMC_D2</text>
<text x="23.1" y="35.2">EMMC_D4</text>
<text x="48.3" y="30.2">/ FLASH_D1</text>
<text x="48.3" y="33.5">/ FLASH_D3</text>
<text x="48.3" y="31.9">/ FLASH_D2</text>
<text x="48.3" y="35.2">/ FLASH_D4</text>
<text x="60" y="31.9">/</text>
<text x="60" y="30.2">/</text>
<text x="60" y="33.5">/</text>
<text x="60" y="35.2">/</text>
<text x="23.1" y="36.9">EMMC_D5</text>
<text x="23.1" y="38.6">EMMC_D6</text>
<text x="23.1" y="40.3">EMMC_D7</text>
<text x="48.3" y="40.3">/ FLASH_D7</text>
<text x="48.3" y="38.6">/ FLASH_D6</text>
<text x="48.3" y="36.9">/ FLASH_D5</text>
<text x="60" y="36.9">/</text>
<text x="60" y="38.6">/</text>
<text x="60" y="40.3">/</text>
<text x="23.1" y="47">EMMC_CLKOUT</text>
<text x="23.1" y="43.6">EMMC_CMD</text>
<text x="48.3" y="43.6">/ FLASH_WRn</text>
<text x="48.3" y="47">/ FLASH_DQS</text>
<text x="60" y="47">/</text>
<text x="60" y="43.6">/</text>
<text x="23.1" y="53.7">EMMC_RSTn</text>
<text x="23.1" y="50.3">EMMC_DATA_STROBE</text>
<text x="38.2" y="53.7">/ FSPI_D2</text>
<text x="38.2" y="50.3">/ FSPI_CS1n / FLASH_CLE</text>
<text x="48.3" y="53.7">/ FLASH_WPn</text>
<text x="60" y="50.3">/</text>
<text x="60" y="53.7">/</text>
<text x="39.9" y="58.7">FSPI_D1</text>
<text x="39.9" y="57">FSPI_D0</text>
<text x="39.9" y="55.3">FSPI_CLK</text>
<text x="48.3" y="57">/ FLASH_RDY</text>
<text x="48.3" y="58.7">/ FLASH_RDn</text>
<text x="48.3" y="55.3">/ FLASH_ALE</text>
<text x="60" y="55.3">/</text>
<text x="60" y="57">/</text>
<text x="60" y="58.7">/</text>
<text x="39.9" y="62">FSPI_D3</text>
<text x="39.9" y="60.4">FSPI_CS0n / FLASH_CS0n</text>
<text x="48.3" y="62">/ FLASH_CS1n</text>
<text x="60" y="60.4">/</text>
<text x="60" y="62">/</text>
<text x="23.1" y="103.9">SDMMC0_D0</text>
<text x="23.1" y="107.3">SDMMC0_D2</text>
<text x="23.1" y="105.6">SDMMC0_D1</text>
<text x="33.2" y="107.3">/ ARMJTAG_TCK / UART5_CTSn_M0</text>
<text x="33.2" y="103.9">/ UART2_TX_M1 / UART6_TX_M1</text>
<text x="33.2" y="105.6">/ UART2_RX_M1 / UART6_RX_M1</text>
<text x="58.3" y="105.6">/ PWM9_M1</text>
<text x="58.3" y="103.9">/ PWM8_M1</text>
<text x="70.1" y="107.3">/</text>
<text x="70.1" y="105.6">/</text>
<text x="70.1" y="103.9">/</text>
<text x="23.1" y="112.3">SDMMC0_CMD</text>
<text x="23.1" y="109">SDMMC0_D3</text>
<text x="33.2" y="112.3">/ PWM10_M1</text>
<text x="33.2" y="109">/ ARMJTAG_TMS / UART5_RTSn_M0</text>
<text x="44.9" y="112.3">/ UART5_RX_M0</text>
<text x="58.3" y="112.3">/ CAN0_TX_M1</text>
<text x="70.1" y="112.3">/</text>
<text x="70.1" y="109">/</text>
<text x="23.1" y="115.7">SDMMC0_CLK</text>
<text x="33.2" y="115.7">/ TEST_CLKOUT / UART5_TX_M0</text>
<text x="58.3" y="115.7">/ CAN0_RX_M1</text>
<text x="70.1" y="115.7">/</text>
</g>
<g font-size="1.2">
<text x="35.4" y="7.5">5</text>
<text x="90.1" y="7.5">4</text>
<text x="144.9" y="7.5">3</text>
<text x="199.6" y="7.5">2</text>
<text x="254.4" y="7.5">1</text>
<text x="6.8" y="33.1">D</text>
<text x="282.2" y="33.1">D</text>
<text x="6.8" y="81.2">C</text>
<text x="282.2" y="81.2">C</text>
<text x="6.8" y="129.4">B</text>
<text x="282.2" y="129.4">B</text>
<text x="6.8" y="177.5">A</text>
<text x="282.2" y="177.5">A</text>
<text x="35.4" y="201.8">5</text>
<text x="90.1" y="201.8">4</text>
<text x="144.9" y="201.8">3</text>
<text x="199.6" y="201.8">2</text>
<text x="254.4" y="201.8">1</text>
</g>
<g font-size="1.1">
<text x="234.2" y="197.3">Date:</text>
<text x="242.4" y="197.3">Wednesday, November 16, 2022</text>
<text x="267.7" y="197.2">Rev:</text>
<text x="273.4" y="197.3">V1.2</text>
<text x="234" y="199.8">Designed by:</text>
<text x="242.4" y="199.8">Zhangdz</text>
<text x="249.9" y="199.8">Reviewed by:</text>
<text x="258.1" y="199.8">Default</text>
<text x="267.5" y="199.7">Sheet:</text>
<text x="273.9" y="199.7">10</text>
<text x="276.1" y="199.7">of</text>
<text x="278" y="199.7">26</text>
</g>
</svg>
